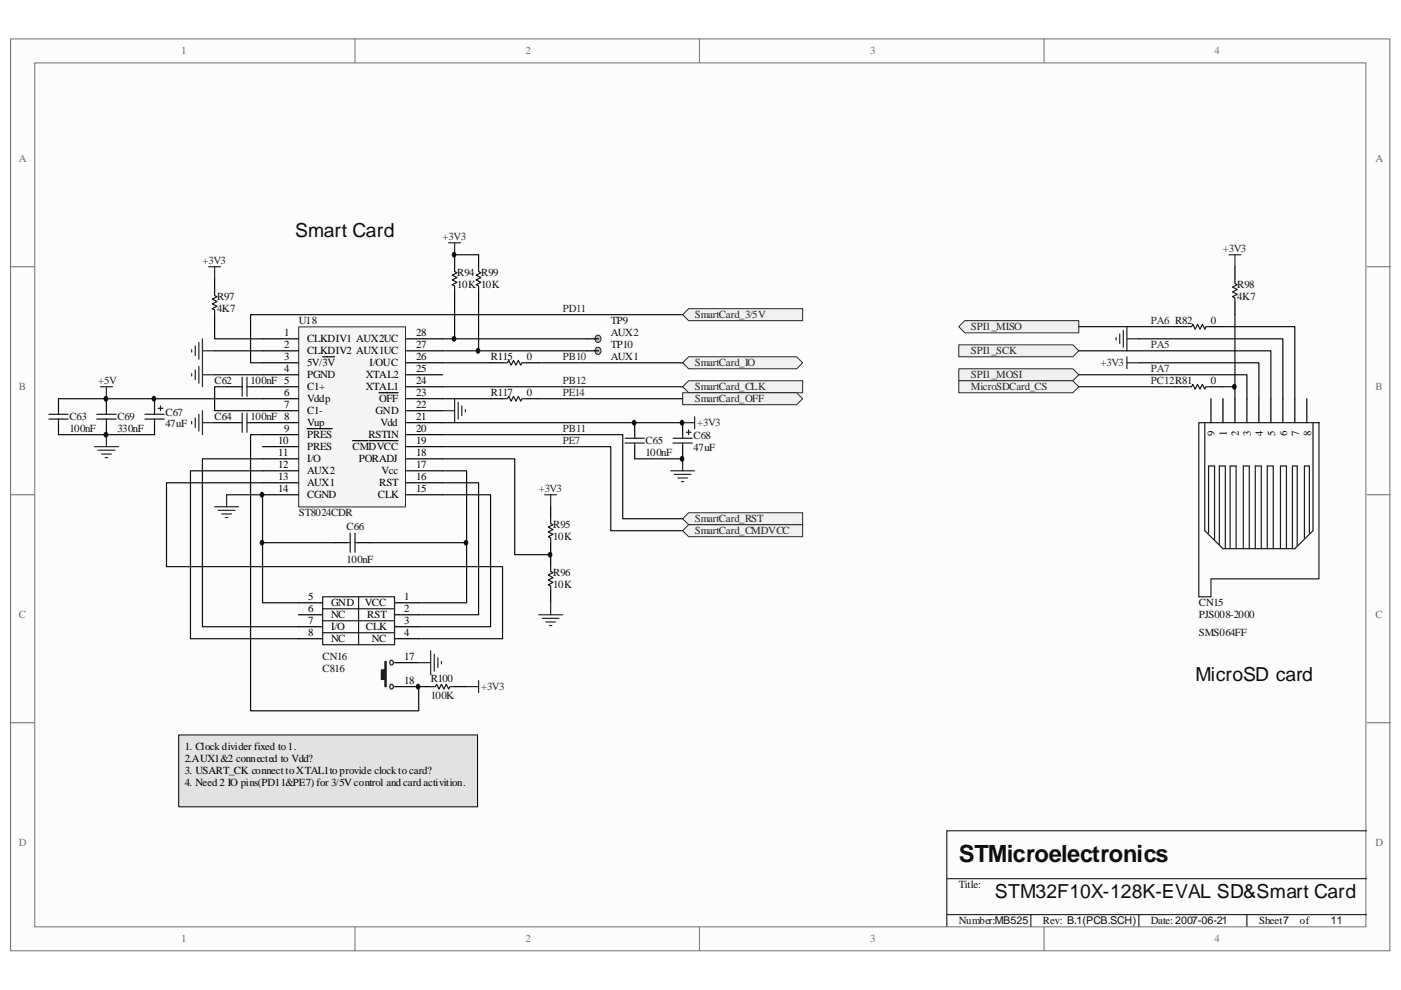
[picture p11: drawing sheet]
<svg xmlns="http://www.w3.org/2000/svg" width="297mm" height="210mm" viewBox="0 0 297 210" stroke-linecap="round" stroke-linejoin="round" font-family="sans-serif">
<path d="M2.3 8.3h292.4v193.3h-292.4z" fill="#fcfcfc"/>
<path d="M2.2 8.3h292.5v193.3h-292.5z" fill="none" stroke="#6e6e6e" stroke-width=".21"/>
<path d="M7.4 13.4h282.2v183.1h-282.2z" fill="#fcfcfc"/>
<g fill="none" stroke="#6e6e6e" stroke-width=".21">
<path d="M7.4 13.3h282.2v183.2h-282.2zM75.3 8.2v5.1M148.3 8.2v5.1M221.4 8.2v5.1M2.2 56.6h5.1M289.8 56.6h5.1M2.2 104.9h5.1M289.8 104.9h5.1M2.2 153.2h5.1M289.8 153.2h5.1M75.3 196.5v5.1M148.3 196.5v5.1"/>
<path d="M221.4 196.5v5.1"/>
</g>
<path d="M289.8 176.1h-89.1v20.4M200.7 186.3h89.1M200.7 193.9h89.1M218.6 193.9v2.6M241.5 193.9v2.6M264.4 193.9v2.6" fill="none" stroke="#000" stroke-width=".21"/>
<path d="M63.3 127.8h5.1M63.3 130.3h5.1M63.3 132.9h5.1M63.3 135.4h5.1M83.6 127.8h5.2M83.6 130.3h5.2M83.6 132.9h5.2M83.6 135.4h5.2M83.6 145.6h5.2M83.6 140.5h5.2" fill="none" stroke="#000" stroke-width=".25"/>
<path d="M68.4 126.5h15.2v10.2h-15.2zM68.4 129.1h15.2M68.4 134.2h15.2M68.4 131.6h15.2M76 126.5v10.2M82.8 145.2a.45 .45 0 0 1 .6 .4 .45 .45 0 0 1-.6 .4 .6 .6 0 0 1 0-.8zM82.8 140.1a.45 .45 0 0 1 .6 .4 .45 .45 0 0 1-.6 .4 .6 .6 0 0 1 0-.8z" fill="none" stroke="#1c1c1c" stroke-width=".25"/>
<path d="M81.6 140.3h.3v5.3h-.3v-1.5h-.7v-2.1h.7z" fill-rule="evenodd" fill="#1c1c1c"/>
<path d="M254.2 89.6h25.4v33.1h-22.9v3.8h-2.5zM255.4 89.6v22.9l3.9 3.8h15.2l3.9-3.8v-22.9M256.2 113v-14.2h1.3v15.8M258.5 115.6v-16.8h1.3v17.5M260.8 116.3v-17.5h1.3v17.5M263.6 116.3v-17.5h1.3v17.5M266.1 116.3v-17.5h1.3v17.5M268.7 116.3v-17.5h1.3v17.5M271.5 116.3v-17.5h1.2v17.5M275 115.8v-17h-1v17.5M277.6 113v-14.2h-1v15.2M81.6 140.3h.3v5.3h-.3v-1.5h-.7v-2.1h.7z" fill="none" stroke="#1c1c1c" stroke-width=".25"/>
<path d="M256.7 84.5v5.1M259.3 84.5v5.1M261.8 84.5v5.1M264.4 84.5v5.1M266.9 84.5v5.1M269.4 84.5v5.1M272 84.5v5.1M274.5 84.5v5.1M277.1 84.5v5.1" fill="none" stroke="#000" stroke-width=".25"/>
<path d="M63.4 69.3h22.6v38.2h-22.6z" fill="#f5f5f5"/>
<path d="M63.3 69.3h22.7v38.2h-22.7z" fill="none" stroke="#262626" stroke-width=".21"/>
<g fill="none" stroke="#000" stroke-width=".25">
<path d="M45.5 59.1v2.5M96.4 54v2.6M261.8 56.6v2.5M45.5 66.7v2.6M55.7 71.8h7.6M55.7 74.4h7.6M55.7 76.9h7.6M55.7 79.5h7.6M68.4 75.6h2.5M86.2 71.8h7.6M86.2 74.4h7.6M86.2 76.9h7.6"/>
<path d="M86.2 79.5h7.6M96.4 61.6v2.6M261.8 64.2v2.5M12.4 84.5v2.6M12.4 89.6v2.6M22.6 84.5v2.6M22.6 89.6v2.6M32.8 84.5v2.6M32.8 89.6v2.6M48 82h2.6M48 89.6h2.6M53.1 82h10.2"/>
<path d="M53.1 89.6h10.2M55.7 84.5h7.6M55.7 87.1h7.6M55.7 92.2h7.6M55.7 94.7h7.6M55.7 97.3h7.6M55.7 99.8h7.6M65.1 90.9h5.3M74.8 93.4h3.3M78.3 93.4h6.1M80.3 83.3h4.1M86.2 82h7.6"/>
<path d="M86.2 84.5h7.6M86.2 87.1h7.6M86.2 89.6h7.6M86.2 92.2h7.6M86.2 94.7h7.6M86.2 97.3h7.6M86.2 99.8h7.6M134.6 89.6v2.6M134.6 94.7v2.6M144.7 89.6v2.6M144.7 94.7v2.6M55.7 102.4h7.6"/>
<path d="M55.7 104.9h7.6M70.9 115.1h2.6M76 115.1h2.6M86.2 102.4h7.6M86.2 104.9h7.6M116.8 107.4v2.6M116.8 115.1v5M116.8 125.3v2.5M88.8 145.6h2.5M96.4 145.6h2.5"/>
</g>
<g fill="none" stroke="#262626" stroke-width=".25">
<path d="M44.2 56.6h2.6M45.5 56.6v2.5M95.1 51.5h2.6M96.4 51.5v2.5M260.6 54h2.5M261.8 54v2.6M40.6 74.1v.5M40.6 79.2v.5M41.4 73.4v2M41.4 78.4v2.1M42.2 72.6v3.6M42.2 77.7v3.5"/>
<path d="M42.9 71.8v10.2M42.9 79.5h2.6M42.9 74.4h2.6M236.6 71.6v.5M237.4 70.8v2.1M238.2 70.1v3.5M238.9 69.3v5.1M238.9 75.6v2.6M238.9 71.8h2.6M238.9 76.9h2.6M20 94.7h5.1M20.8 95.5h3.6"/>
<path d="M21.3 82h2.6M21.5 96.3h2.1M22.3 97h.6M22.6 82v2.5M22.6 92.2v2.5M40.6 89.4v.5M41.4 88.6v2M42.2 87.8v3.6M42.9 87.1v5.1M42.9 89.6h2.6M93.8 87.1h2.6M96.4 84.5v5.1"/>
<path d="M97.2 85.3v3.6M97.9 86.1v2M98.7 86.8v.5M142.2 99.8h5.1M144.7 89.6h2.6M144.7 97.3v2.5M147.3 88.3v2.6M45.5 107.4h5.1M46.3 108.2h3.5M47 109h2.1M47.8 109.7h.5M48 104.9v2.5"/>
<path d="M115.5 104.9h2.5M116.8 104.9v2.5M143 100.6h3.5M143.7 101.3h2.1M144.5 102.1h.5M91.3 138v5M92.1 138.7v3.6M92.8 139.5v2M114.2 130.3h5.1M115 131.1h3.5M115.7 131.9h2.1M116.5 132.6h.5"/>
<path d="M116.8 127.8v2.5M88.8 140.5h2.5M93.6 140.3v.5M98.9 145.6h2.6M101.5 144.3v2.6"/>
</g>
<g fill="none" stroke="#1c1c1c" stroke-width=".25">
<path d="M96.4 56.6v1l.5 .2-1 .5 1 .5-1 .6 1 .5-1 .5 .5 .2v1M261.8 59.1v1l.5 .3-1 .5 1 .5-1 .5 1 .5-1 .5 .5 .3v1M45.5 61.6v1.1l.5 .2-1 .5 1 .5-1 .5 1 .5-1 .5 .5 .3v1M51.3 80v4M52.4 80v4M10.4 88.9h4M10.4 87.8h4M12.4 87.1v.7M12.4 88.9v.7M20.5 88.9h4.1M20.5 87.8h4.1M22.6 87.1v.7"/>
<path d="M22.6 88.9v.7M30.7 88.9h4.1M30.7 87.8h4.1M32.8 87.1v.7M32.8 88.9v.7M33.5 86.6h1M34 86.1v1M50.6 82h.7M50.6 89.6h.7M51.3 87.6v4.1M52.4 87.6v4.1M52.4 82h.7"/>
<path d="M52.4 89.6h.7M132.5 93.9h4.1M132.5 92.9h4.1M134.6 92.2v.7M134.6 93.9v.8M142.7 93.9h4.1M142.7 92.9h4.1M144.7 92.2v.7M144.7 93.9v.8M145.5 91.7h1M146 91.1v1.1M73.5 115.1h.7"/>
<path d="M74.2 113v4.1M75.3 113v4.1M75.3 115.1h.7M116.8 110v1l.5 .3-1.1 .5 1.1 .5-1.1 .5 1.1 .5-1.1 .5 .6 .2v1.1M116.8 120.1v1.1l.5 .2-1.1 .5 1.1 .6-1.1 .5 1.1 .5-1.1 .5 .6 .2v1.1M91.3 145.6h1l.3-.5 .5 1 .5-1 .5 1 .5-1 .5 1 .3-.5h1"/>
</g>
<g fill="none" stroke="#0e0e0e" stroke-width=".25">
<path d="M45.5 69.3v2.5h10.2M45.5 79.5h10.2M45.5 74.4h10.2M93.8 76.9h10.2M241.5 76.9h25.4v7.6M241.5 71.8h30.5v12.7M259.3 69.3h15.2v15.2M12.4 92.2h20.4M12.4 84.5h43.3M45.5 89.6h2.5M48 82h-2.5v5.1h10.2M55.7 97.3h-12.8v35.6h20.4"/>
<path d="M55.7 99.8h-15.3v35.6h22.9M55.7 92.2h-2.6v58.5h35.7v-5.1M93.8 99.8h5.1v28h-10.1M93.8 97.3h15.3v20.3h7.7M93.8 84.5h10.2M93.8 89.6h50.9M134.6 97.3h10.1M48 104.9h7.7v22.9h7.6M55.7 102.4h-20.4v17.7h71.2v15.3h-17.7M55.7 115.1h15.2M78.6 115.1h20.3M93.8 102.4h7.7v27.9h-12.7"/>
<path d="M93.8 104.9h10.2v28h-15.2"/>
</g>
<path d="M37.9 155.9h63.4v15.2h-63.4z" fill="#e2e2e2"/>
<path d="M37.9 155.8h63.4v15.3h-63.4z" fill="none" stroke="#000" stroke-width=".21"/>
<path d="M101.5 54v2.6M101.5 61.6v2.6M104 76.9h2.5M111.7 76.9h2.5M249.1 69.3h2.5M256.7 69.3h2.6M104 84.5h2.5M111.7 84.5h2.5M249.1 82h2.5M256.7 82h2.6" fill="none" stroke="#000" stroke-width=".25"/>
<path d="M101.5 56.6v1l.5 .2-1 .5 1 .5-1 .6 1 .5-1 .5 .5 .2v1M106.5 76.9h1.1l.3-.5 .5 1 .5-1 .5 1 .5-1 .5 1 .3-.5h1M251.6 69.3h1l.3-.6 .5 1.1 .5-1.1 .5 1.1 .5-1.1 .5 1.1 .3-.5h1M106.5 84.5h1.1l.3-.5 .5 1 .5-1 .5 1 .5-1 .5 1 .3-.5h1M251.6 82h1l.3-.5 .5 1 .5-1 .5 1 .5-1 .5 1 .3-.5h1" fill="none" stroke="#1c1c1c" stroke-width=".25"/>
<path d="M96.4 54h5.1M96.4 64.2v7.6h-2.6M96.4 71.8h28M101.5 64.2v10.2h-7.7M101.5 74.4h22.9M261.8 66.7v17.8M259.3 82h2.5" fill="none" stroke="#0e0e0e" stroke-width=".25"/>
<path d="M126.3 71.3a.67 .67 0 0 1 .9 .1 .67 .67 0 0 1 0 .9 .67 .67 0 0 1-.9 .1 .86 .86 0 0 1 0-1.1z" fill-rule="evenodd" fill="#c0c0c0"/>
<path d="M126.3 71.3a.67 .67 0 0 1 .9 .1 .67 .67 0 0 1 0 .9 .67 .67 0 0 1-.9 .1 .86 .86 0 0 1 0-1.1z" fill="none" stroke="#1c1c1c" stroke-width=".21"/>
<path d="M124.4 71.8h2.5" fill="none" stroke="#000" stroke-width=".25"/>
<path d="M126.3 73.8a.67 .67 0 0 1 .9 .1 .67 .67 0 0 1 0 .9 .67 .67 0 0 1-.9 .1 .86 .86 0 0 1 0-1.1z" fill-rule="evenodd" fill="#c0c0c0"/>
<path d="M126.3 73.8a.67 .67 0 0 1 .9 .1 .67 .67 0 0 1 0 .9 .67 .67 0 0 1-.9 .1 .86 .86 0 0 1 0-1.1z" fill="none" stroke="#1c1c1c" stroke-width=".21"/>
<path d="M124.4 74.4h2.5" fill="none" stroke="#000" stroke-width=".25"/>
<path d="M144.7 66.7l1.3-1.3h24.2v2.6h-24.2z" fill-rule="evenodd" fill="#f0f0f0"/>
<path d="M144.7 66.7l1.3-1.3h24.2v2.6h-24.2z" fill="none" stroke="#262626" stroke-width=".21"/>
<path d="M144.7 76.9l1.3-1.3h22.9l1.3 1.3-1.3 1.3h-22.9z" fill-rule="evenodd" fill="#f0f0f0"/>
<path d="M144.7 76.9l1.3-1.3h22.9l1.3 1.3-1.3 1.3h-22.9z" fill="none" stroke="#262626" stroke-width=".21"/>
<path d="M144.7 110l1.3-1.3h24.2v2.6h-24.2z" fill-rule="evenodd" fill="#f0f0f0"/>
<path d="M144.7 110l1.3-1.3h24.2v2.6h-24.2z" fill="none" stroke="#262626" stroke-width=".21"/>
<path d="M144.7 82l1.3-1.3h24.2v2.6h-24.2z" fill-rule="evenodd" fill="#f0f0f0"/>
<path d="M144.7 82l1.3-1.3h24.2v2.6h-24.2z" fill="none" stroke="#262626" stroke-width=".21"/>
<path d="M144.7 83.3h24.2l1.3 1.2-1.3 1.3h-24.2z" fill-rule="evenodd" fill="#f0f0f0"/>
<path d="M144.7 83.3h24.2l1.3 1.2-1.3 1.3h-24.2z" fill="none" stroke="#262626" stroke-width=".21"/>
<path d="M144.7 112.5l1.3-1.2h24.2v2.5h-24.2z" fill-rule="evenodd" fill="#f0f0f0"/>
<path d="M144.7 112.5l1.3-1.2h24.2v2.5h-24.2z" fill="none" stroke="#262626" stroke-width=".21"/>
<path d="M114.2 76.9h30.5M144.7 66.7h-91.6v10.2h2.6M93.8 92.2h38.2v17.8h12.7M93.8 94.7h35.7v17.8h15.2M93.8 82h50.9M114.2 84.5h30.5" fill="none" stroke="#0e0e0e" stroke-width=".25"/>
<path d="M203.3 73.1h24.2l1.2 1.3-1.2 1.2h-24.2z" fill-rule="evenodd" fill="#f0f0f0"/>
<path d="M203.3 73.1h24.2l1.2 1.3-1.2 1.2h-24.2z" fill="none" stroke="#262626" stroke-width=".21"/>
<path d="M203.3 69.3l1.3-1.3h24.1v2.6h-24.1z" fill-rule="evenodd" fill="#f0f0f0"/>
<path d="M203.3 69.3l1.3-1.3h24.1v2.6h-24.1z" fill="none" stroke="#262626" stroke-width=".21"/>
<path d="M203.3 78.2h24.2l1.2 1.3-1.2 1.2h-24.2z" fill-rule="evenodd" fill="#f0f0f0"/>
<path d="M203.3 78.2h24.2l1.2 1.3-1.2 1.2h-24.2z" fill="none" stroke="#262626" stroke-width=".21"/>
<path d="M203.3 80.7h24.2l1.2 1.3-1.2 1.3h-24.2z" fill-rule="evenodd" fill="#f0f0f0"/>
<path d="M203.3 80.7h24.2l1.2 1.3-1.2 1.3h-24.2z" fill="none" stroke="#262626" stroke-width=".21"/>
<path d="M228.7 74.4h40.7v10.1M228.7 79.5h35.7v5M228.7 69.3h20.4M228.7 82h20.4" fill="none" stroke="#0e0e0e" stroke-width=".25"/>
<path d="M22.2 91.7a.46 .46 0 0 1 .7 .5 .46 .46 0 0 1-.6 .4 .59 .59 0 0 1-.1-.9z" fill-rule="evenodd" fill="#0e0e0e"/>
<path d="M22.2 91.7a.46 .46 0 0 1 .7 .5 .46 .46 0 0 1-.6 .4 .59 .59 0 0 1-.1-.9z" fill="none" stroke="#0e0e0e" stroke-width=".21"/>
<path d="M22.2 84.1a.47 .47 0 0 1 .7 .4 .47 .47 0 0 1-.6 .5 .6 .6 0 0 1-.1-.9z" fill-rule="evenodd" fill="#0e0e0e"/>
<path d="M22.2 84.1a.47 .47 0 0 1 .7 .4 .47 .47 0 0 1-.6 .5 .6 .6 0 0 1-.1-.9z" fill="none" stroke="#0e0e0e" stroke-width=".21"/>
<path d="M32.4 84.1a.46 .46 0 0 1 .6 .4 .46 .46 0 0 1-.6 .5 .61 .61 0 0 1 0-.9z" fill-rule="evenodd" fill="#0e0e0e"/>
<path d="M32.4 84.1a.46 .46 0 0 1 .6 .4 .46 .46 0 0 1-.6 .5 .61 .61 0 0 1 0-.9z" fill="none" stroke="#0e0e0e" stroke-width=".21"/>
<path d="M55.3 114.6a.45 .45 0 0 1 .6 .5 .45 .45 0 0 1-.6 .4 .6 .6 0 0 1 0-.9z" fill-rule="evenodd" fill="#0e0e0e"/>
<path d="M55.3 114.6a.45 .45 0 0 1 .6 .5 .45 .45 0 0 1-.6 .4 .6 .6 0 0 1 0-.9z" fill="none" stroke="#0e0e0e" stroke-width=".21"/>
<path d="M55.3 104.5a.45 .45 0 0 1 .6 .4 .45 .45 0 0 1-.6 .4 .6 .6 0 0 1 0-.8z" fill-rule="evenodd" fill="#0e0e0e"/>
<path d="M55.3 104.5a.45 .45 0 0 1 .6 .4 .45 .45 0 0 1-.6 .4 .6 .6 0 0 1 0-.8z" fill="none" stroke="#0e0e0e" stroke-width=".21"/>
<path d="M88.4 145.2a.45 .45 0 0 1 .6 .4 .45 .45 0 0 1-.6 .4 .6 .6 0 0 1 0-.8z" fill-rule="evenodd" fill="#0e0e0e"/>
<path d="M88.4 145.2a.45 .45 0 0 1 .6 .4 .45 .45 0 0 1-.6 .4 .6 .6 0 0 1 0-.8z" fill="none" stroke="#0e0e0e" stroke-width=".21"/>
<path d="M96.1 71.4a.45 .45 0 0 1 .5 .4 .45 .45 0 0 1-.5 .5 .6 .6 0 0 1 0-.9z" fill-rule="evenodd" fill="#0e0e0e"/>
<path d="M96.1 71.4a.45 .45 0 0 1 .5 .4 .45 .45 0 0 1-.5 .5 .6 .6 0 0 1 0-.9z" fill="none" stroke="#0e0e0e" stroke-width=".21"/>
<path d="M96.1 53.6a.46 .46 0 0 1 .5 .4 .46 .46 0 0 1-.5 .5 .61 .61 0 0 1 0-.9z" fill-rule="evenodd" fill="#0e0e0e"/>
<path d="M96.1 53.6a.46 .46 0 0 1 .5 .4 .46 .46 0 0 1-.5 .5 .61 .61 0 0 1 0-.9z" fill="none" stroke="#0e0e0e" stroke-width=".21"/>
<path d="M98.6 114.6a.45 .45 0 0 1 .6 .5 .45 .45 0 0 1-.6 .4 .6 .6 0 0 1 0-.9z" fill-rule="evenodd" fill="#0e0e0e"/>
<path d="M98.6 114.6a.45 .45 0 0 1 .6 .5 .45 .45 0 0 1-.6 .4 .6 .6 0 0 1 0-.9z" fill="none" stroke="#0e0e0e" stroke-width=".21"/>
<path d="M101.1 73.9a.45 .45 0 0 1 .6 .5 .45 .45 0 0 1-.6 .4 .6 .6 0 0 1 0-.9z" fill-rule="evenodd" fill="#0e0e0e"/>
<path d="M101.1 73.9a.45 .45 0 0 1 .6 .5 .45 .45 0 0 1-.6 .4 .6 .6 0 0 1 0-.9z" fill="none" stroke="#0e0e0e" stroke-width=".21"/>
<path d="M116.4 117.2a.45 .45 0 0 1 .6 .4 .45 .45 0 0 1-.6 .4 .6 .6 0 0 1 0-.8z" fill-rule="evenodd" fill="#0e0e0e"/>
<path d="M116.4 117.2a.45 .45 0 0 1 .6 .4 .45 .45 0 0 1-.6 .4 .6 .6 0 0 1 0-.8z" fill="none" stroke="#0e0e0e" stroke-width=".21"/>
<path d="M134.3 89.2a.45 .45 0 0 1 .5 .4 .45 .45 0 0 1-.5 .5 .6 .6 0 0 1 0-.9z" fill-rule="evenodd" fill="#0e0e0e"/>
<path d="M134.3 89.2a.45 .45 0 0 1 .5 .4 .45 .45 0 0 1-.5 .5 .6 .6 0 0 1 0-.9z" fill="none" stroke="#0e0e0e" stroke-width=".21"/>
<path d="M144.4 96.8a.45 .45 0 0 1 .6 .5 .45 .45 0 0 1-.6 .4 .6 .6 0 0 1 0-.9z" fill-rule="evenodd" fill="#0e0e0e"/>
<path d="M144.4 96.8a.45 .45 0 0 1 .6 .5 .45 .45 0 0 1-.6 .4 .6 .6 0 0 1 0-.9z" fill="none" stroke="#0e0e0e" stroke-width=".21"/>
<path d="M144.4 89.2a.45 .45 0 0 1 .6 .4 .45 .45 0 0 1-.6 .5 .6 .6 0 0 1 0-.9z" fill-rule="evenodd" fill="#0e0e0e"/>
<path d="M144.4 89.2a.45 .45 0 0 1 .6 .4 .45 .45 0 0 1-.6 .5 .6 .6 0 0 1 0-.9z" fill="none" stroke="#0e0e0e" stroke-width=".21"/>
<path d="M261.5 81.6a.46 .46 0 0 1 .6 .4 .46 .46 0 0 1-.6 .4 .61 .61 0 0 1 0-.8z" fill-rule="evenodd" fill="#0e0e0e"/>
<path d="M261.5 81.6a.46 .46 0 0 1 .6 .4 .46 .46 0 0 1-.6 .4 .61 .61 0 0 1 0-.8z" fill="none" stroke="#0e0e0e" stroke-width=".21"/>
<text font-size="5" fill="#0e0e0e" x="203.3" y="182.7">STMicroelectronics</text>
<g font-size="4.1" fill="#0e0e0e">
<text x="62.6" y="50.3">Smart Card</text>
<text x="253.4" y="144.5">MicroSD card</text>
<text x="210.9" y="190.5">STM32F10X-128K-EVAL SD&amp;Smart Card</text>
</g>
<g font-size="2.3" fill="#706f64">
<text x="38.4" y="11.5">1</text>
<text x="111.4" y="11.5">2</text>
<text x="184.5" y="11.5">3</text>
<text x="257.5" y="11.5">4</text>
<text x="4" y="34.4">A</text>
<text x="291.6" y="34.4">A</text>
<text x="4" y="82.7">B</text>
<text x="291.6" y="82.7">B</text>
<text x="4" y="131.1">C</text>
<text x="291.6" y="131.1">C</text>
<text x="4" y="179.4">D</text>
<text x="291.6" y="179.4">D</text>
<text x="38.4" y="199.8">1</text>
<text x="111.4" y="199.8">2</text>
<text x="184.5" y="199.8">3</text>
<text x="257.5" y="199.8">4</text>
</g>
<g font-size="2.3" fill="#262626">
<text x="93.8" y="50.9">+3V3</text>
<text x="259.3" y="53.5">+3V3</text>
<text x="43" y="56">+3V3</text>
<text x="119.3" y="66.2">PD11</text>
<text x="147.3" y="67.5">SmartCard_3/5V</text>
<text x="205.9" y="70">SPI1_MISO</text>
<text x="244" y="68.7">PA6 R82</text>
<text x="119.3" y="76.4">PB10</text>
<text x="147.3" y="77.6">SmartCard_IO</text>
<text x="205.9" y="75.1">SPI1_SCK</text>
<text x="233.3" y="77.6">+3V3</text>
<text x="244" y="73.8">PA5</text>
<text x="20.8" y="81.4">+5V</text>
<text x="119.3" y="81.4">PB12</text>
<text x="119.3" y="84">PE14</text>
<text x="147.3" y="82.7">SmartCard_CLK</text>
<text x="205.9" y="80.2">SPI1_MOSI</text>
<text x="205.9" y="82.7">MicroSDCard_CS</text>
<text x="244" y="81.4">PC12R81</text>
<text x="244" y="78.9">PA7</text>
<text x="147.3" y="85.3">SmartCard_OFF</text>
<text x="119.3" y="91.7">PB11</text>
<text x="119.3" y="94.2">PE7</text>
<text x="147.8" y="90.4">+3V3</text>
<text x="114.2" y="104.4">+3V3</text>
<text x="147.3" y="110.7">SmartCard_RST</text>
<text x="147.3" y="113.3">SmartCard_CMDVCC</text>
<text x="102" y="146.3">+3V3</text>
</g>
<g font-size="2.3" fill="#0e0e0e">
<text x="96.9" y="58.6">R94 R99</text>
<text x="46" y="63.7">R97</text>
<text x="96.9" y="61.1">10K 10K</text>
<text x="262.3" y="61.1">R98</text>
<text x="262.3" y="63.7">4K7</text>
<text x="46" y="66.2">4K7</text>
<text x="63.3" y="68.7">U18</text>
<text x="129.5" y="68.7">TP9</text>
<text x="129.5" y="71.3">AUX2</text>
<text x="256.7" y="68.7">0</text>
<text x="104.1" y="76.4">R115</text>
<text x="111.7" y="76.4">0</text>
<text x="129.5" y="73.8">TP10</text>
<text x="129.5" y="76.4">AUX1</text>
<text x="45.5" y="81.4">C62</text>
<text x="53.1" y="81.4">100nF 5</text>
<text x="104.1" y="84">R117</text>
<text x="111.7" y="84">0</text>
<text x="256.7" y="81.4">0</text>
<text x="14.7" y="89.1">C63</text>
<text x="24.9" y="89.1">C69</text>
<text x="35.1" y="88.1">C67</text>
<text x="45.5" y="89.1">C64</text>
<text x="53.1" y="89.1">100nF 8</text>
<text x="14.7" y="91.7">100nF</text>
<text x="24.9" y="91.7">330nF</text>
<text x="35.1" y="90.6">47uF</text>
<text x="136.9" y="94.2">C65</text>
<text x="147.1" y="93.2">C68</text>
<text x="147.1" y="95.7">47uF</text>
<text x="136.9" y="96.7">100nF</text>
<text x="63.3" y="109.4">ST8024CDR</text>
<text x="73.5" y="112.3">C66</text>
<text x="117.3" y="112">R95</text>
<text x="73.5" y="119.4">100nF</text>
<text x="117.3" y="114.6">10K</text>
<text x="117.3" y="122.2">R96</text>
<text x="117.3" y="124.7">10K</text>
<text x="254.2" y="128.5">CN15</text>
<text x="254.2" y="131.1">PJS008-2000</text>
<text x="254.2" y="134.9">SMS064FF</text>
<text x="68.4" y="140">CN16</text>
<text x="68.4" y="142.5">C816</text>
<text x="91.3" y="144.6">R100</text>
<text x="91.3" y="148.1">100K</text>
<text x="203.3" y="188.3">Title:</text>
<text x="203.3" y="196">Number:MB525</text>
<text x="221.1" y="196">Rev: B.1(PCB.SCH)</text>
<text x="244" y="196">Date:2007-06-21</text>
<text x="267" y="196">Sheet7</text>
<text x="275.6" y="196">of</text>
<text x="282.2" y="196">11</text>
</g>
<g font-size="2.3">
<text x="60.3" y="71.3">1</text>
<text x="88.3" y="71.3">28</text>
<text x="60.3" y="73.8">2</text>
<text x="60.3" y="76.4">3</text>
<text x="65.1" y="72.6">CLKDIV1 AUX2UC</text>
<text x="65.1" y="75.1">CLKDIV2 AUX1UC</text>
<text x="65.1" y="77.6">5V/3V</text>
<text x="78.4" y="77.6">I/OUC</text>
<text x="88.3" y="73.8">27</text>
<text x="88.3" y="76.4">26</text>
<text x="60.3" y="78.9">4</text>
<text x="60.3" y="84">6</text>
<text x="65.1" y="80.2">PGND</text>
<text x="65.1" y="82.7">C1+</text>
<text x="77.6" y="82.7">XTAL1</text>
<text x="77.6" y="80.2">XTAL2</text>
<text x="88.3" y="81.4">24</text>
<text x="88.3" y="78.9">25</text>
<text x="88.3" y="84">23</text>
<text x="60.3" y="86.6">7</text>
<text x="65.1" y="85.3">Vddp</text>
<text x="65.1" y="87.8">C1-</text>
<text x="79.6" y="87.8">GND</text>
<text x="80.4" y="85.3">OFF</text>
<text x="88.3" y="86.6">22</text>
<text x="88.3" y="89.1">21</text>
<text x="59" y="94.2">10</text>
<text x="60.3" y="91.7">9</text>
<text x="65.1" y="90.4">Vup</text>
<text x="65.1" y="92.9">PRES</text>
<text x="65.1" y="95.5">PRES</text>
<text x="74.8" y="95.5">CMDVCC</text>
<text x="78.1" y="92.9">RSTIN</text>
<text x="80.6" y="90.4">Vdd</text>
<text x="88.3" y="94.2">19</text>
<text x="88.3" y="91.7">20</text>
<text x="257.6" y="92.5" transform="rotate(-90 257.6 92.5)">9</text>
<text x="260.1" y="92.5" transform="rotate(-90 260.1 92.5)">1</text>
<text x="262.7" y="92.5" transform="rotate(-90 262.7 92.5)">2</text>
<text x="265.2" y="92.5" transform="rotate(-90 265.2 92.5)">3</text>
<text x="267.8" y="92.5" transform="rotate(-90 267.8 92.5)">4</text>
<text x="270.3" y="92.5" transform="rotate(-90 270.3 92.5)">5</text>
<text x="272.9" y="92.5" transform="rotate(-90 272.9 92.5)">6</text>
<text x="275.4" y="92.5" transform="rotate(-90 275.4 92.5)">7</text>
<text x="278" y="92.5" transform="rotate(-90 278 92.5)">8</text>
<text x="59" y="96.7">11</text>
<text x="59" y="99.3">12</text>
<text x="59" y="101.8">13</text>
<text x="65.1" y="98">I/O</text>
<text x="65.1" y="100.5">AUX2</text>
<text x="76.1" y="98">PORADJ</text>
<text x="80.9" y="100.5">Vcc</text>
<text x="88.3" y="96.7">18</text>
<text x="88.3" y="99.3">17</text>
<text x="88.3" y="101.8">16</text>
<text x="59" y="104.4">14</text>
<text x="65.1" y="103.1">AUX1</text>
<text x="65.1" y="105.6">CGND</text>
<text x="80.1" y="105.6">CLK</text>
<text x="80.4" y="103.1">RST</text>
<text x="88.3" y="104.4">15</text>
<text x="65.4" y="127.3">5</text>
<text x="65.4" y="129.8">6</text>
<text x="70.2" y="128.5">GND</text>
<text x="70.2" y="131.1">NC</text>
<text x="77.3" y="128.5">VCC</text>
<text x="77.8" y="131.1">RST</text>
<text x="85.7" y="127.3">1</text>
<text x="85.7" y="129.8">2</text>
<text x="65.4" y="132.3">7</text>
<text x="65.4" y="134.9">8</text>
<text x="70.2" y="133.6">I/O</text>
<text x="70.2" y="136.1">NC</text>
<text x="77.6" y="133.6">CLK</text>
<text x="78.9" y="136.1">NC</text>
<text x="85.7" y="132.3">3</text>
<text x="85.7" y="134.9">4</text>
<text x="85.7" y="140">17</text>
<text x="85.7" y="145.1">18</text>
<text x="39.2" y="159">1. Clock divider fixed to 1.</text>
<text x="39.2" y="161.6">2.AUX1&amp;2 connected to Vdd?</text>
<text x="39.2" y="164.2">3. USART_CK connect to XTAL1to provide clock to card?</text>
<text x="39.2" y="166.7">4. Need 2 IO pins(PD11&amp;PE7) for 3/5V control and card activition.</text>
</g>
</svg>
